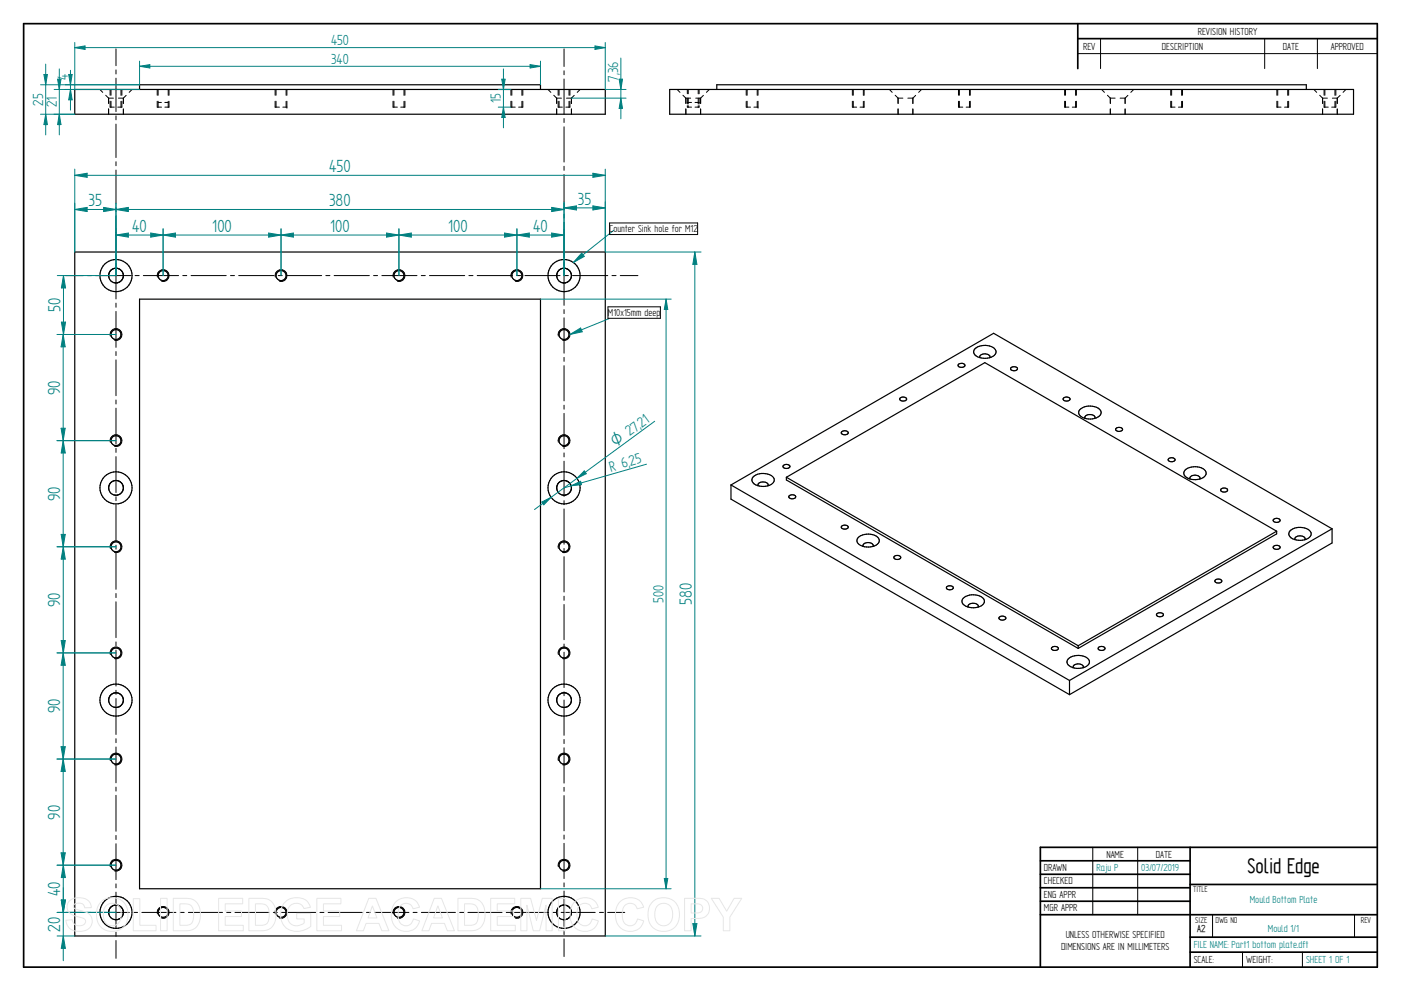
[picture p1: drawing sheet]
<svg xmlns="http://www.w3.org/2000/svg" width="594mm" height="420mm" viewBox="0 0 594 420" stroke-linecap="round" stroke-linejoin="round" font-family="sans-serif">
<g fill="none" stroke="#000" stroke-width=".72">
<path d="M10 10h574v400h-574zM457 10v19.1M457 16.4h127M504.6 359.2v50.8M584 359.2h-142.9v50.8M441.1 365h63.5M441.1 370.7h63.5M441.1 376.4h63.5M504.6 375h79.4M441.1 382.1h63.5M441.1 387.8h142.9M504.6 397.3h79.4"/>
<path d="M504.6 403.7h79.4"/>
</g>
<g fill="none" stroke="#000" stroke-width=".42">
<path d="M466.7 16.4v12.7M536.3 16.4v12.7M558.6 16.4v12.7M42.4 37.9l1.2 1.3M46.7 37.9v2.5M47.1 37.9v2.5M49.2 20.7v7.2M49.2 29.6v1.8M49.2 33.1v14.2M51.3 37.9v2.5M51.7 37.9v2.5M56 37.9l-1.2 1.3"/>
<path d="M66.7 37.9v2.5M67 37.9v2.5M71.3 37.9v2.5M71.7 37.9v2.5M116.7 37.9v2.5M117 37.9v2.5M121.3 37.9v2.5M121.7 37.9v2.5M166.7 37.9v2.5M167 37.9v2.5M171.3 37.9v2.5M171.7 37.9v2.5"/>
<path d="M216.7 37.9v2.5M217 37.9v2.5M221.3 37.9v2.5M221.7 37.9v2.5M232.4 37.9l1.2 1.3M236.7 37.9v2.5M237.1 37.9v2.5M239.2 20.7v7.5M239.2 30v1.7M239.2 33.5v15M241.3 37.9v2.5M241.7 37.9v2.5"/>
<path d="M246 37.9l-1.2 1.3M287.1 37.9l1.2 1.3M291.5 37.9v1.9M291.8 37.9v1.9M296.1 37.9v1.9M296.5 37.9v1.9M300.8 37.9l-1.3 1.3M316.4 37.9v2.5M316.8 37.9v2.5M321.1 37.9v2.5M321.4 37.9v2.5M361.4 37.9v2.5"/>
<path d="M361.8 37.9v2.5M366.1 37.9v2.5M366.4 37.9v2.5M377.1 37.9l1.2 1.3M390.8 37.9l-1.3 1.3M406.4 37.9v2.5M406.8 37.9v2.5M411.1 37.9v2.5M411.4 37.9v2.5M451.4 37.9v2.5M451.8 37.9v2.5M456.1 37.9v2.5"/>
<path d="M456.4 37.9v2.5M457 22.7h127M467.1 37.9l1.2 1.3M480.7 37.9l-1.2 1.3M496.4 37.9v2.5M496.8 37.9v2.5M501.1 37.9v2.5M501.4 37.9v2.5M541.4 37.9v2.5M541.8 37.9v2.5M546.1 37.9v2.5M546.4 37.9v2.5"/>
<path d="M557.1 37.9l1.2 1.3M561.5 37.9v2.5M561.8 37.9v2.5M566.1 37.9v2.5M566.5 37.9v2.5M570.7 37.9l-1.2 1.3M44.8 40.4l1.3 1.2M46.1 41.6h2M46.1 41.6v2.3M46.1 46.2v2.2M46.7 42.9l.1 2.5M46.9 45.4h1.6"/>
<path d="M47.1 42.9v2.5M49.2 49.1v1.7M49.2 52.6v14.2M49.9 45.4h1.5M50.2 41.6h2.1M51.3 43v2.4M51.7 42.9l-.1 2.5M52.3 41.6v2.3M52.3 46.2v2.2M53.5 40.4l-1.2 1.2M66.7 42.9l.1 2.5M66.9 45.4h1.6"/>
<path d="M67 43.4h1.4M67 42.9v2.5M69.9 43.4h1.4M69.9 45.4h1.5M71.3 43v2.4M71.7 42.9l-.1 2.5M116.7 45.4h.1M116.7 42.9v2.5M116.9 45.4h1.6M117 42.9v2.5M119.9 45.4h1.5M121.3 43v2.4"/>
<path d="M121.7 45.4h.1M121.7 42.9v2.5M166.7 42.9v2.5M166.9 45.4h1.6M167 42.9v2.5M169.9 45.4h1.5M171.3 43v2.4M171.7 42.9l-.1 2.5M216.7 42.9v2.5M216.9 45.4h1.6M217 42.9v2.5M219.9 45.4h1.5"/>
<path d="M221.3 43v2.4M221.7 42.9l-.1 2.5M234.8 40.4l1.2 1.2M236 41.6h2.1M236 41.6v2.3M236 46.2v2.2M236.7 45.4h.1M236.7 42.9v2.5M236.9 45.4h1.6M237.1 42.9v2.5M239.2 50.2v1.7M239.2 53.8v14.9"/>
<path d="M239.9 45.4h1.5M240.2 41.6h2.1M241.3 43v2.4M241.7 42.9l-.1 2.5M242.3 41.6v2.3M242.3 46.2v2.2M243.5 40.4l-1.2 1.2M289.6 40.4l1.2 1.2M290.8 41.6h2.1M290.8 41.6v2.3M290.8 46.2v2.2M291.5 44.8v.6"/>
<path d="M291.5 43.4h.1M291.5 41.6v2.5M291.7 45.4h1.5M291.7 43.4h1.5M291.8 41.6v2.5M291.8 44.8v.6M294.7 45.4h1.5M294.7 43.4h1.5M295 41.6h2.1M296.1 41.7v2.4M296.1 44.8v.6M296.3 43.4h.2"/>
<path d="M296.4 45.4h.1M296.5 41.6v2.5M296.5 44.8v.6M297.1 41.6v2.3M297.1 46.2v2.2M298.3 40.4l-1.2 1.2M316.4 42.9l.1 2.5M316.7 45.4h1.6M316.8 42.9v2.5M319.7 45.4h1.5M321.1 43v2.4M321.4 45.4h.1"/>
<path d="M321.4 42.9v2.5M361.4 42.9l.1 2.5M361.7 45.4h1.6M361.8 42.9v2.5M364.7 45.4h1.5M366.1 43v2.4M366.4 42.9l-.1 2.5M379.6 40.4l1.2 1.2M380.8 41.6h2.1M380.8 41.6v2.3M380.8 46.2v2.2M385 41.6h2.1"/>
<path d="M387.1 41.6v2.3M387.1 46.2v2.2M388.3 40.4l-1.2 1.2M406.4 42.9l.1 2.5M406.7 45.4h1.6M406.8 42.9v2.5M409.7 45.4h1.5M411.1 43v2.4M411.4 42.9l-.1 2.5M451.4 42.9l.1 2.5M451.7 45.4h1.6M451.8 42.9v2.5"/>
<path d="M454.7 45.4h1.5M456.1 43v2.4M456.4 42.9l-.1 2.5M469.6 40.4l1.2 1.2M470.8 41.6h2.1M470.8 41.6v2.3M470.8 46.2v2.2M475 41.6h2.1M477.1 41.6v2.3M477.1 46.2v2.2M478.3 40.4l-1.2 1.2M496.4 42.9l.1 2.5"/>
<path d="M496.7 45.4h1.6M496.8 42.9v2.5M499.7 45.4h1.5M501.1 43v2.4M501.4 42.9l-.1 2.5M541.4 42.9l.1 2.5M541.7 45.4h1.5M541.8 42.9v2.5M544.7 45.4h1.4M546.1 43v2.4M546.4 42.9l-.1 2.5M559.6 40.4l1.2 1.2"/>
<path d="M560.8 41.6h2.1M560.8 41.6v2.3M560.8 46.2v2.2M561.5 42.9v2.5M561.7 45.4h1.5M561.8 42.9v2.5M564.7 45.4h1.5M565 41.6h2M566.1 43v2.4M566.4 45.4h.1M566.5 42.9v2.5M567 41.6v2.3"/>
<path d="M567 46.2v2.2M568.3 40.4l-1.3 1.2M49.2 68.6v1.7M49.2 72.1v14.1M239.2 70.5v1.7M239.2 74v15M49.2 88.1v1.6M49.2 91.5v14.8M239.2 90.8v1.7M239.2 94.3v14.9M27.8 116.8h7.5M37.1 116.8h1.7"/>
<path d="M40.5 116.8h15M46.2 117.6a3.1 3.1 0 0 1 2.7-3.9 3.1 3.1 0 0 1 3.4 3.4 3.1 3.1 0 0 1-3.9 2.7M49.2 108v1.7M49.2 111.5v15.2M57.3 116.8h1.7M60.8 116.8h14.9M66.8 117.5a2.5 2.5 0 0 1 2.2-3.2 2.5 2.5 0 0 1 2.7 2.7 2.5 2.5 0 0 1-3.2 2.3M77.5 116.8h1.7M81 116.8h14.9M97.7 116.8h1.7M101.2 116.8h15M116.7 117.5a2.5 2.5 0 0 1 2.3-3.2 2.5 2.5 0 0 1 2.7 2.7 2.5 2.5 0 0 1-3.2 2.3"/>
<path d="M118 116.8h1.7M121.4 116.8h15M138.2 116.8h1.7M141.7 116.8h14.9M158.4 116.8h1.7M161.9 116.8h14.9M166.7 117.5a2.5 2.5 0 0 1 2.2-3.2 2.5 2.5 0 0 1 2.8 2.7 2.5 2.5 0 0 1-3.2 2.3M178.6 116.8h1.7M182.1 116.8h15M198.8 116.8h1.8M202.3 116.8h15M216.7 117.5a2.5 2.5 0 0 1 2.2-3.2 2.5 2.5 0 0 1 2.8 2.7 2.5 2.5 0 0 1-3.2 2.3"/>
<path d="M219.1 116.8h1.7M222.6 116.8h14.9M236.2 117.6a3.1 3.1 0 0 1 2.7-3.9 3.1 3.1 0 0 1 3.4 3.4 3.1 3.1 0 0 1-3.9 2.7M239.2 111v1.7M239.2 114.5v15M239.3 116.8h1.7M242.8 116.8h14.9M259.5 116.8h1.7M263 116.8h7.5M49.2 128.5v1.8M49.2 132v15.3M239.2 131.3v1.7"/>
<path d="M239.2 134.7v15M46.8 142.5a2.49 2.49 0 0 1 2.1-3.2 2.49 2.49 0 0 1 2.8 2.7 2.49 2.49 0 0 1-3.2 2.2M49.2 149.1v1.6M49.2 152.6v15.2M236.8 142.5a2.49 2.49 0 0 1 2.1-3.2 2.49 2.49 0 0 1 2.7 2.7 2.49 2.49 0 0 1-3.1 2.2M239.2 151.5v1.7M239.2 155v15M49.2 169.6v1.7M49.2 173.1v15.2M239.2 171.8v1.7M239.2 175.3v14.9M46.8 187.5a2.49 2.49 0 0 1 2.1-3.2 2.49 2.49 0 0 1 2.8 2.7 2.49 2.49 0 0 1-3.2 2.2"/>
<path d="M49.2 190.1v1.7M49.2 193.6v15.2M236.8 187.5a2.49 2.49 0 0 1 2.1-3.2 2.49 2.49 0 0 1 2.7 2.7 2.49 2.49 0 0 1-3.1 2.2M239.2 192v1.7M239.2 195.5v15M46.2 207.6a3.1 3.1 0 0 1 2.7-3.9 3.1 3.1 0 0 1 3.4 3.4 3.1 3.1 0 0 1-3.9 2.7M49.2 210.6v1.7M49.2 214.1v15.2M236.2 207.6a3.1 3.1 0 0 1 2.7-3.9 3.1 3.1 0 0 1 3.4 3.4 3.1 3.1 0 0 1-3.9 2.7M239.2 212.3v1.7M239.2 215.8v14.9M49.2 229.3a2.5 2.5 0 0 1 2.5 2.8 2.5 2.5 0 0 1-3.2 2.1"/>
<path d="M49.2 229.3a2.53 2.53 0 0 0-2.4 3.2M49.2 231.1v1.7M49.2 234.6v15.3M236.8 232.5a2.49 2.49 0 0 1 1.9-3.1 2.49 2.49 0 0 1 2.9 2.2 2.49 2.49 0 0 1-2.4 2.7M238.5 234.2l.7 .1M239.2 232.5v1.7M239.2 236v15M49.2 251.6v1.8M49.2 255.1v15.2M239.2 252.8v1.7M239.2 256.3v14.9M46.8 277.5a2.49 2.49 0 0 1 2.1-3.2 2.49 2.49 0 0 1 2.8 2.7 2.49 2.49 0 0 1-3.2 2.2"/>
<path d="M49.2 272.2v1.7M49.2 275.6v15.3M236.8 277.5a2.49 2.49 0 0 1 2.1-3.2 2.49 2.49 0 0 1 2.7 2.7 2.49 2.49 0 0 1-3.1 2.2M239.2 273v1.7M239.2 276.5v15M46.2 297.6a3.1 3.1 0 0 1 2.7-3.9 3.1 3.1 0 0 1 3.4 3.4 3.1 3.1 0 0 1-3.9 2.7M49.2 292.7v1.7M49.2 296.2v15.2M236.2 297.6a3.1 3.1 0 0 1 2.7-3.9 3.1 3.1 0 0 1 3.4 3.4 3.1 3.1 0 0 1-3.9 2.7M239.2 293.3v1.7M239.2 296.8v14.9M49.2 313.2v1.7"/>
<path d="M49.2 316.7v15.2M239.2 313.5v1.8M239.2 317v15M46.8 322.5a2.49 2.49 0 0 1 2.1-3.2 2.49 2.49 0 0 1 2.8 2.7 2.49 2.49 0 0 1-3.2 2.2M49.2 333.7v1.7M49.2 337.2v15.2M236.8 322.5a2.49 2.49 0 0 1 2.1-3.2 2.49 2.49 0 0 1 2.7 2.7 2.49 2.49 0 0 1-3.1 2.2M239.2 333.8v1.7M239.2 337.3v15M49.2 354.2v1.7M49.2 357.7v15.3M239.2 354v1.8"/>
<path d="M239.2 357.5v15M463.4 359.2v28.6M482.4 359.2v28.6M46.8 367.5a2.51 2.51 0 0 1 2.1-3.2 2.51 2.51 0 0 1 2.8 2.7 2.51 2.51 0 0 1-3.2 2.2M49.2 374.7v1.7M49.2 378.2v15.2M236.8 367.5a2.51 2.51 0 0 1 2.1-3.2 2.51 2.51 0 0 1 2.8 2.7 2.51 2.51 0 0 1-3.2 2.2M239.2 374.3v1.7M239.2 377.8v15M27.8 386.8h7.3M36.9 386.8h1.7M40.4 386.8h14.5"/>
<path d="M46.2 387.6a3.1 3.1 0 0 1 2.7-3.9 3.1 3.1 0 0 1 3.4 3.4 3.1 3.1 0 0 1-3.9 2.7M49.2 395.2v1.8M49.2 398.7v7.6M56.6 386.8h1.7M60.1 386.8h14.5M66.8 387.5a2.5 2.5 0 0 1 2.2-3.2 2.5 2.5 0 0 1 2.7 2.8 2.5 2.5 0 0 1-3.2 2.2M76.4 386.8h1.7M79.9 386.8h14.5M96.1 386.8h1.8M99.6 386.8h14.5M115.9 386.8h1.7M116.7 387.5a2.5 2.5 0 0 1 2.3-3.2 2.5 2.5 0 0 1 2.7 2.8 2.5 2.5 0 0 1-3.2 2.2"/>
<path d="M119.4 386.8h14.5M135.7 386.8h1.7M139.1 386.8h14.5M155.4 386.8h1.7M158.9 386.8h14.5M166.7 387.5a2.5 2.5 0 0 1 2.2-3.2 2.5 2.5 0 0 1 2.8 2.8 2.5 2.5 0 0 1-3.2 2.2M175.2 386.8h1.7M178.7 386.8h14.4M194.9 386.8h1.7M198.4 386.8h14.5M214.7 386.8h1.7M216.7 387.5a2.5 2.5 0 0 1 2.2-3.2 2.5 2.5 0 0 1 2.8 2.8 2.5 2.5 0 0 1-3.2 2.2"/>
<path d="M218.2 386.8h14.5M234.4 386.8h1.7M236.2 387.6a3.1 3.1 0 0 1 2.7-3.9 3.1 3.1 0 0 1 3.4 3.4 3.1 3.1 0 0 1-3.9 2.7M237.9 386.8h14.5M239.2 394.5v1.7M239.2 398.1v7.5M254.2 386.8h1.7M257.7 386.8h7.2M514.2 387.9v9.4M574.4 387.9v9.4M526.9 403.7v6.3M552.3 403.7v6.3"/>
</g>
<g fill="none" stroke="#000" stroke-width=".51">
<path d="M31.7 37.9h225v10.5h-225zM59.2 37.9v-2h170v2M284 37.9h289.9v10.5h-289.9zM303.9 37.9v-2h250v2M31.7 106.8h225v290h-225zM59.2 126.8h170v250h-170zM406.4 154.5a1.58 1.58 0 0 1 2.7 .7 1.72 1.72 0 0 1-2.8-.4zM413.4 147.9a6.6 6.6 0 0 1 8.6 .3 2.5 2.5 0 0 1-2.4 3.5 5.5 5.5 0 0 1-6.7-2.3zM415.5 151.6a1.91 1.91 0 0 1 3-1.4l.6 .1a.92 .92 0 0 1 .6 1.3M428.7 155.9a1.8 1.8 0 0 1 2.8 .4 1.62 1.62 0 0 1-1.5 .9 1.62 1.62 0 0 1-1.5-1zM381.7 168.8a1.82 1.82 0 0 1 2.8 .4 1.64 1.64 0 0 1-1.6 .9 1.64 1.64 0 0 1-1.4-1.1zM451 168.8a1.82 1.82 0 0 1 2.8 .4 1.64 1.64 0 0 1-1.6 .9 1.64 1.64 0 0 1-1.4-1.1z"/>
<path d="M457.9 173.7a6.6 6.6 0 0 1 8.7 .2 2.18 2.18 0 0 1-1.7 3.3 6.5 6.5 0 0 1-7.3-1.5 1.73 1.73 0 0 1 .3-2zM460.1 177.4a1.96 1.96 0 0 1 3-1.5l.5 .2a.98 .98 0 0 1 .7 1.3M332.2 197.4a1.82 1.82 0 0 1 2.8 .4 1.64 1.64 0 0 1-1.6 .8 1.64 1.64 0 0 1-1.4-1zM356.9 183.1a1.84 1.84 0 0 1 2.8 .4 1.66 1.66 0 0 1-1.5 .8 1.66 1.66 0 0 1-1.5-1zM473.2 181.7a1.85 1.85 0 0 1 2.8 .3 1.63 1.63 0 0 1-1.5 .9 1.63 1.63 0 0 1-1.4-1zM495.5 194.5a1.85 1.85 0 0 1 2.8 .4 1.66 1.66 0 0 1-1.5 .9 1.66 1.66 0 0 1-1.5-1zM502.5 199.3a6.6 6.6 0 0 1 8.6 .3 2.5 2.5 0 0 1-2.4 3.5 5.4 5.4 0 0 1-6.7-2.2zM310 205.6v6l143.5 82.9M310 205.6l111.3-64.3 143.5 82.9M310 205.6l143.5 82.9M319.4 202.2a6.3 6.3 0 0 1 8.8 .7 3.2 3.2 0 0 1-3.5 3.3 5.2 5.2 0 0 1-5.9-2.4zM321.5 206a2 2 0 0 1 3-1.6l.5 .2a.98 .98 0 0 1 .7 1.4"/>
<path d="M333.5 202.4l84.1-48.6 123.8 71.4M333.5 202.4l123.7 71.4M333.5 202.4v1.1l123.7 71.4M334.6 210.2a1.84 1.84 0 0 1 2.8 .4 1.63 1.63 0 0 1-1.5 .9 1.63 1.63 0 0 1-1.4-1zM504.6 203.1a1.96 1.96 0 0 1 3-1.5l.5 .2a1.01 1.01 0 0 1 .7 1.3M517.8 207.3a1.8 1.8 0 0 1 2.8 .5 1.66 1.66 0 0 1-1.6 .8 1.66 1.66 0 0 1-1.4-1zM356.9 223.1a1.84 1.84 0 0 1 2.8 .4 1.66 1.66 0 0 1-1.5 .8 1.66 1.66 0 0 1-1.5-.9zM363.9 227.9a6.6 6.6 0 0 1 8.6 .3 2.5 2.5 0 0 1-2.4 3.5 5.5 5.5 0 0 1-6.7-2.3zM366 231.7a1.96 1.96 0 0 1 3-1.5l.6 .1a1.02 1.02 0 0 1 .6 1.4M379.2 235.9a1.8 1.8 0 0 1 2.8 .4 1.62 1.62 0 0 1-1.5 .9 1.62 1.62 0 0 1-1.5-1zM540 220.2a1.8 1.8 0 0 1 2.8 .4 1.64 1.64 0 0 1-1.5 .9 1.64 1.64 0 0 1-1.4-1zM540 231.6a1.8 1.8 0 0 1 2.8 .5 1.64 1.64 0 0 1-1.5 .8 1.64 1.64 0 0 1-1.4-1z"/>
<path d="M541.4 225.2v1.2l-84.2 48.5M541.4 225.2l-84.2 48.6M547 225.1a6.3 6.3 0 0 1 8.9 .7 3.2 3.2 0 0 1-3.5 3.2 5.3 5.3 0 0 1-5.9-2.4zM549.1 228.8a2 2 0 0 1 3-1.5l1 .5 .4 .6-.2 .4M564.8 224.2v6l-111.3 64.3M564.8 224.2l-111.3 64.3M401.4 248.8a1.8 1.8 0 0 1 2.8 .4 1.61 1.61 0 0 1-1.5 .9 1.61 1.61 0 0 1-1.4-1.1zM408.4 253.7a6.7 6.7 0 0 1 8.7 .2 2.5 2.5 0 0 1-2.5 3.5 5.5 5.5 0 0 1-6.7-2.2zM410.6 257.4a1.39 1.39 0 0 1 1.8-1.6l1.7 .3a.98 .98 0 0 1 .7 1.3M515.3 246a1.85 1.85 0 0 1 2.8 .3 1.66 1.66 0 0 1-1.5 .9 1.66 1.66 0 0 1-1.5-1zM423.7 261.7a1.82 1.82 0 0 1 2.8 .4 1.64 1.64 0 0 1-1.5 .8 1.64 1.64 0 0 1-1.4-1zM446 274.5a1.85 1.85 0 0 1 2.8 .4 1.66 1.66 0 0 1-1.5 .9 1.66 1.66 0 0 1-1.5-1z"/>
<path d="M453 279.4a6.6 6.6 0 0 1 8.6 .2 2.5 2.5 0 0 1-2.4 3.5 5.4 5.4 0 0 1-6.7-2.2zM457.2 273.8v1.1M465.8 274.5a1.84 1.84 0 0 1 2.8 .4 1.62 1.62 0 0 1-1.5 .9 1.62 1.62 0 0 1-1.4-1zM490.6 260.2a1.82 1.82 0 0 1 2.7 .4 1.64 1.64 0 0 1-1.5 .9 1.64 1.64 0 0 1-1.4-1zM453.5 288.5v6M455.1 283.1a1.96 1.96 0 0 1 3-1.5l.5 .2a1.01 1.01 0 0 1 .7 1.3"/>
<circle cx="49.2" cy="116.8" r="3.1"/>
<circle cx="49.2" cy="116.8" r="6.8"/>
<circle cx="69.2" cy="116.8" r="2.14"/>
<circle cx="119.2" cy="116.8" r="2.13"/>
<circle cx="169.2" cy="116.9" r="2.13"/>
<circle cx="219.2" cy="116.9" r="2.13"/>
<circle cx="239.2" cy="116.8" r="3.1"/>
<circle cx="239.2" cy="116.8" r="6.8"/>
<circle cx="49.2" cy="141.8" r="2.12"/>
<circle cx="239.2" cy="141.8" r="2.12"/>
<circle cx="49.2" cy="186.8" r="2.13"/>
<circle cx="239.2" cy="186.8" r="2.13"/>
<circle cx="49.2" cy="206.8" r="3.1"/>
<circle cx="49.2" cy="206.8" r="6.8"/>
<circle cx="239.2" cy="206.8" r="3.1"/>
<circle cx="239.2" cy="206.8" r="6.8"/>
<circle cx="49.2" cy="231.8" r="2.13"/>
<circle cx="239.2" cy="231.8" r="2.13"/>
<circle cx="49.2" cy="276.8" r="2.13"/>
<circle cx="239.2" cy="276.8" r="2.13"/>
<circle cx="49.2" cy="296.8" r="3.1"/>
<circle cx="49.2" cy="296.8" r="6.8"/>
<circle cx="239.2" cy="296.8" r="3.1"/>
<circle cx="239.2" cy="296.8" r="6.8"/>
<circle cx="49.2" cy="321.8" r="2.13"/>
<circle cx="239.2" cy="321.8" r="2.13"/>
<circle cx="49.2" cy="366.8" r="2.13"/>
<circle cx="239.2" cy="366.8" r="2.13"/>
<circle cx="49.2" cy="386.8" r="6.8"/>
<circle cx="49.2" cy="386.8" r="3.1"/>
<circle cx="69.2" cy="386.8" r="2.12"/>
<circle cx="119.2" cy="386.8" r="2.12"/>
<circle cx="169.2" cy="386.8" r="2.12"/>
<circle cx="219.2" cy="386.8" r="2.12"/>
<circle cx="239.2" cy="386.8" r="6.8"/>
<circle cx="239.2" cy="386.8" r="3.1"/>
</g>
<path d="M49.2 86.2v30.6M49.2 88.8l5.2-.9v1.8zM239.2 86.2v30.6" fill="none" stroke="#008080" stroke-width=".42"/>
<path d="M49.2 88.8l5.2-.9v1.8z" fill="#008080"/>
<path d="M233.9 87.9l5.3 .9-5.3 .9z" fill="none" stroke="#008080" stroke-width=".42"/>
<path d="M233.9 87.9l5.3 .9-5.3 .9z" fill="#008080"/>
<path d="M31.7 71.7v35.1M31.7 74.3l5.3-.9v1.8zM256.7 71.7v35.1M49.2 88.8h190" fill="none" stroke="#008080" stroke-width=".42"/>
<path d="M31.7 74.3l5.3-.9v1.8z" fill="#008080"/>
<path d="M251.4 73.4l5.3 .9-5.3 .9z" fill="none" stroke="#008080" stroke-width=".42"/>
<path d="M251.4 73.4l5.3 .9-5.3 .9z" fill="#008080"/>
<path d="M31.7 74.3h225M31.7 86.2v20.6M31.7 88.8l5.3-.9v1.8zM49.2 86.2v30.6" fill="none" stroke="#008080" stroke-width=".42"/>
<path d="M31.7 88.8l5.3-.9v1.8z" fill="#008080"/>
<path d="M43.9 87.9l5.3 .9-5.3 .9z" fill="none" stroke="#008080" stroke-width=".42"/>
<path d="M43.9 87.9l5.3 .9-5.3 .9z" fill="#008080"/>
<path d="M31.7 88.8h17.5M239.2 85.5v31.3M251.4 87.3l5.3 .8-5.3 .9zM256.7 85.5v21.3" fill="none" stroke="#008080" stroke-width=".42"/>
<path d="M251.4 87.3l5.3 .8-5.3 .9z" fill="#008080"/>
<path d="M239.2 88.1l5.2-.8v1.7z" fill="none" stroke="#008080" stroke-width=".42"/>
<path d="M239.2 88.1l5.2-.8v1.7z" fill="#008080"/>
<path d="M219.2 97v19.8M219.2 99.7l5.2-.9v1.7zM239.2 88.1h17.5M239.2 97v19.8" fill="none" stroke="#008080" stroke-width=".42"/>
<path d="M219.2 99.7l5.2-.9v1.7z" fill="#008080"/>
<path d="M233.9 98.8l5.3 .9-5.3 .8z" fill="none" stroke="#008080" stroke-width=".42"/>
<path d="M233.9 98.8l5.3 .9-5.3 .8z" fill="#008080"/>
<path d="M169.2 97v19.8M169.2 99.7l5.2-.9v1.7zM219.2 99.7h20M219.2 97v19.8" fill="none" stroke="#008080" stroke-width=".42"/>
<path d="M169.2 99.7l5.2-.9v1.7z" fill="#008080"/>
<path d="M213.9 98.8l5.3 .9-5.3 .8z" fill="none" stroke="#008080" stroke-width=".42"/>
<path d="M213.9 98.8l5.3 .9-5.3 .8z" fill="#008080"/>
<path d="M119.2 97v19.8M119.2 99.7l5.2-.9v1.7zM169.2 99.7h50M169.2 97v19.8" fill="none" stroke="#008080" stroke-width=".42"/>
<path d="M119.2 99.7l5.2-.9v1.7z" fill="#008080"/>
<path d="M163.9 98.8l5.3 .9-5.3 .8z" fill="none" stroke="#008080" stroke-width=".42"/>
<path d="M163.9 98.8l5.3 .9-5.3 .8z" fill="#008080"/>
<path d="M69.2 97v19.8M69.2 99.7l5.2-.9v1.7zM119.2 99.7h50M119.2 97v19.8" fill="none" stroke="#008080" stroke-width=".42"/>
<path d="M69.2 99.7l5.2-.9v1.7z" fill="#008080"/>
<path d="M113.9 98.8l5.3 .9-5.3 .8z" fill="none" stroke="#008080" stroke-width=".42"/>
<path d="M113.9 98.8l5.3 .9-5.3 .8z" fill="#008080"/>
<path d="M49.2 97v19.8M49.2 99.7l5.2-.9v1.7zM69.2 99.7h50M69.2 97v19.8" fill="none" stroke="#008080" stroke-width=".42"/>
<path d="M49.2 99.7l5.2-.9v1.7z" fill="#008080"/>
<path d="M63.9 98.8l5.3 .9-5.3 .8z" fill="none" stroke="#008080" stroke-width=".42"/>
<path d="M63.9 98.8l5.3 .9-5.3 .8z" fill="#008080"/>
<path d="M49.2 99.7h20M24.3 116.8h24.9M26.9 116.8l.9 5.3h-1.8zM24.3 141.8h24.9" fill="none" stroke="#008080" stroke-width=".42"/>
<path d="M26.9 116.8l.9 5.3h-1.8z" fill="#008080"/>
<path d="M26 136.6h1.8l-.9 5.2z" fill="none" stroke="#008080" stroke-width=".42"/>
<path d="M26 136.6h1.8l-.9 5.2z" fill="#008080"/>
<path d="M26.9 116.8v25M24.2 141.8h25M26.8 141.8l.8 5.3h-1.7zM24.2 186.8h25" fill="none" stroke="#008080" stroke-width=".42"/>
<path d="M26.8 141.8l.8 5.3h-1.7z" fill="#008080"/>
<path d="M25.9 181.6h1.7l-.8 5.2z" fill="none" stroke="#008080" stroke-width=".42"/>
<path d="M25.9 181.6h1.7l-.8 5.2z" fill="#008080"/>
<path d="M26.8 141.8v45M24.2 186.8h25M26.8 186.8l.9 5.3h-1.8zM24.2 231.8h25" fill="none" stroke="#008080" stroke-width=".42"/>
<path d="M26.8 186.8l.9 5.3h-1.8z" fill="#008080"/>
<path d="M25.9 226.6h1.8l-.9 5.2z" fill="none" stroke="#008080" stroke-width=".42"/>
<path d="M25.9 226.6h1.8l-.9 5.2z" fill="#008080"/>
<path d="M26.8 186.8v45M24.2 231.8h25M26.8 231.8l.9 5.3h-1.8zM24.2 276.8h25" fill="none" stroke="#008080" stroke-width=".42"/>
<path d="M26.8 231.8l.9 5.3h-1.8z" fill="#008080"/>
<path d="M25.9 271.6h1.8l-.9 5.2z" fill="none" stroke="#008080" stroke-width=".42"/>
<path d="M25.9 271.6h1.8l-.9 5.2z" fill="#008080"/>
<path d="M26.8 231.8v45M24.2 276.8h25M26.8 276.8l.9 5.3h-1.8zM24.2 321.8h25" fill="none" stroke="#008080" stroke-width=".42"/>
<path d="M26.8 276.8l.9 5.3h-1.8z" fill="#008080"/>
<path d="M25.9 316.6h1.8l-.9 5.2z" fill="none" stroke="#008080" stroke-width=".42"/>
<path d="M25.9 316.6h1.8l-.9 5.2z" fill="#008080"/>
<path d="M26.8 276.8v45M24.2 321.8h25M24.2 366.8h25M25.9 361.6h1.8l-.9 5.2z" fill="none" stroke="#008080" stroke-width=".42"/>
<path d="M25.9 361.6h1.8l-.9 5.2z" fill="#008080"/>
<path d="M26.8 321.8l.9 5.3h-1.8z" fill="none" stroke="#008080" stroke-width=".42"/>
<path d="M26.8 321.8l.9 5.3h-1.8z" fill="#008080"/>
<path d="M26.8 321.8v45M24.2 366.8h25M26.8 366.8l.9 5.3h-1.7zM24.2 386.8h25" fill="none" stroke="#008080" stroke-width=".42"/>
<path d="M26.8 366.8l.9 5.3h-1.7z" fill="#008080"/>
<path d="M26 381.6h1.7l-.9 5.2z" fill="none" stroke="#008080" stroke-width=".42"/>
<path d="M26 381.6h1.7l-.9 5.2z" fill="#008080"/>
<path d="M26.8 366.8v20M24.2 396.8h7.5M24.2 386.8h25M26.8 396.8l.9 5.3h-1.7z" fill="none" stroke="#008080" stroke-width=".42"/>
<path d="M26.8 396.8l.9 5.3h-1.7z" fill="#008080"/>
<path d="M26 381.6h1.7l-.9 5.2z" fill="none" stroke="#008080" stroke-width=".42"/>
<path d="M26 381.6h1.7l-.9 5.2z" fill="#008080"/>
<path d="M260.2 97.7l-17.1 13.6M26.8 376.3v31" fill="none" stroke="#008080" stroke-width=".42"/>
<path d="M246.7 107.3l1.1 1.4-4.7 2.6z" fill="#008080"/>
<path d="M246.7 107.3l1.1 1.4-4.7 2.6zM277.6 178.6l-51 37.4M229.7 212.9l4-2-3.1 3.1z" fill="none" stroke="#008080" stroke-width=".42"/>
<path d="M258.5 94.5h37.3v4.9h-37.3z" fill="none" stroke="#000" stroke-width=".42"/>
<path d="M229.7 212.9l4-2-3.1 3.1z" fill="#008080"/>
<path d="M247.8 199.6l.8 1.2-4 2z" fill="none" stroke="#008080" stroke-width=".42"/>
<path d="M247.8 199.6l.8 1.2-4 2z" fill="#008080"/>
<path d="M274.1 196.8l-34.9 10M242.2 206l4-2 .4 1.5z" fill="none" stroke="#008080" stroke-width=".42"/>
<path d="M242.2 206l4-2 .4 1.5z" fill="#008080"/>
<path d="M258.2 135.1l-16.5 6.7" fill="none" stroke="#008080" stroke-width=".42"/>
<path d="M241.7 141.8l4.5-2.7 .7 1.6z" fill="#008080"/>
<path d="M256.7 106.8h40.6M294.6 106.8l.9 5.3h-1.7zM241.7 141.8l4.5-2.7 .7 1.6zM256.7 396.8h40.6" fill="none" stroke="#008080" stroke-width=".42"/>
<path d="M257.8 130.1h22.2v4.9h-22.2z" fill="none" stroke="#000" stroke-width=".42"/>
<path d="M294.6 106.8l.9 5.3h-1.7z" fill="#008080"/>
<path d="M293.8 391.6h1.7l-.9 5.2z" fill="none" stroke="#008080" stroke-width=".42"/>
<path d="M293.8 391.6h1.7l-.9 5.2z" fill="#008080"/>
<path d="M256.7 37.9h8.8M242.3 41.6h23.2M263.3 41.6l.7 4.4h-1.5zM294.6 106.8v290" fill="none" stroke="#008080" stroke-width=".42"/>
<path d="M263.3 41.6l.7 4.4h-1.5z" fill="#008080"/>
<path d="M262.5 33.6h1.5l-.7 4.3z" fill="none" stroke="#008080" stroke-width=".42"/>
<path d="M262.5 33.6h1.5l-.7 4.3z" fill="#008080"/>
<path d="M59.2 25.9v10M59.2 28.1l4.3-.7v1.4zM229.2 25.9v10M263.3 24.6v25.8" fill="none" stroke="#008080" stroke-width=".42"/>
<path d="M59.2 28.1l4.3-.7v1.4z" fill="#008080"/>
<path d="M224.8 27.4l4.4 .7-4.4 .7z" fill="none" stroke="#008080" stroke-width=".42"/>
<path d="M224.8 27.4l4.4 .7-4.4 .7z" fill="#008080"/>
<path d="M31.7 18v19.9M252.3 19.5l4.4 .7-4.4 .8zM256.7 18v19.9M59.2 28.1h170" fill="none" stroke="#008080" stroke-width=".42"/>
<path d="M252.3 19.5l4.4 .7-4.4 .8z" fill="#008080"/>
<path d="M31.7 20.2l4.4-.7v1.5z" fill="none" stroke="#008080" stroke-width=".42"/>
<path d="M31.7 20.2l4.4-.7v1.5z" fill="#008080"/>
<path d="M22.9 37.9h8.8M31.7 20.2h225M22.9 48.4h8.8M25.1 48.4l.8 4.4h-1.5z" fill="none" stroke="#008080" stroke-width=".42"/>
<path d="M25.1 48.4l.8 4.4h-1.5z" fill="#008080"/>
<path d="M24.4 33.6h1.5l-.8 4.3z" fill="none" stroke="#008080" stroke-width=".42"/>
<path d="M24.4 33.6h1.5l-.8 4.3z" fill="#008080"/>
<path d="M25.1 29.2v28M27.7 37.9h31.5M27.7 35.9h31.5M29.9 37.9l.7 4.4h-1.5z" fill="none" stroke="#008080" stroke-width=".42"/>
<path d="M29.9 37.9l.7 4.4h-1.5z" fill="#008080"/>
<path d="M29.1 31.6h1.5l-.7 4.3z" fill="none" stroke="#008080" stroke-width=".42"/>
<path d="M29.1 31.6h1.5l-.7 4.3z" fill="#008080"/>
<path d="M17.2 35.9h42M29.9 29.8v16.9M17.2 48.4h14.5M19.4 48.4l.7 4.4h-1.5z" fill="none" stroke="#008080" stroke-width=".42"/>
<path d="M19.4 48.4l.7 4.4h-1.5z" fill="#008080"/>
<path d="M18.6 31.6h1.5l-.7 4.3z" fill="none" stroke="#008080" stroke-width=".42"/>
<path d="M18.6 31.6h1.5l-.7 4.3z" fill="#008080"/>
<path d="M19.4 27.2v30M211.3 37.9h5.4M212.8 33.6h1.4l-.7 4.3zM211.3 45.4h5.4" fill="none" stroke="#008080" stroke-width=".42"/>
<path d="M212.8 33.6h1.4l-.7 4.3z" fill="#008080"/>
<path d="M213.5 45.4l.7 4.4h-1.4z" fill="none" stroke="#008080" stroke-width=".42"/>
<path d="M213.5 45.4l.7 4.4h-1.4z" fill="#008080"/>
<path d="M213.5 29.2v25M229.2 126.8h55.4M229.2 376.8h55.4M281.7 372.4h1.5l-.8 4.4z" fill="none" stroke="#008080" stroke-width=".42"/>
<path d="M281.7 372.4h1.5l-.8 4.4z" fill="#008080"/>
<path d="M282.4 126.8l.8 4.4h-1.5z" fill="none" stroke="#008080" stroke-width=".42"/>
<path d="M282.4 126.8l.8 4.4h-1.5z" fill="#008080"/>
<path d="M282.4 126.8v250" fill="none" stroke="#008080" stroke-width=".42"/>
<g fill="none" stroke="#e6e6e6" stroke-width=".42">
<path d="M29.6 381.8a6.5 6.5 0 0 1 8.5 .8l.6 2.2-2.8 .1a2.7 2.7 0 0 0-2.1-2 2.7 2.7 0 0 0-2.7 1.1 1.87 1.87 0 0 0 2.2 1.8l1.4 .4a4.4 4.4 0 0 1 4 6.2 6.4 6.4 0 0 1-9.1 1.3l-1.2-1.8-.5-1.7 2.7-.3a2.94 2.94 0 0 0 2.6 2.6 2.94 2.94 0 0 0 3.1-1.9 2.67 2.67 0 0 0-2.9-1.8 4.9 4.9 0 0 1-5-4.3l.4-1.6zM42.8 382.4a6.9 6.9 0 0 1 8.3-.8 6.9 6.9 0 0 1 3 7.7 6.7 6.7 0 0 1-8 5.5 6.7 6.7 0 0 1-5.1-8.3 6.1 6.1 0 0 1 1.8-4.1zM44.8 384.2a3.9 3.9 0 0 1 4.6-.8 3.9 3.9 0 0 1 2 4.3 3.8 3.8 0 0 1-1.9 4.3 3.8 3.8 0 0 1-4.6-.7 6.6 6.6 0 0 1-.1-7.1zM56.5 381h2.8v11.3h6.9v2.3h-9.7zM68.1 380.9h2.8v13.7h-2.8zM73.5 380.9h5a5.9 5.9 0 0 1 6.5 7 5.9 5.9 0 0 1-6.3 6.7h-5.2zM76.3 383.2h1.8a3.4 3.4 0 0 1 4 3.9v1.2a3.2 3.2 0 0 1-3.8 4h-2zM92.7 380.9h10.2v2.3h-7.4v3h6.9v2.4h-6.9v3.7h7.7v2.3h-10.5zM105.5 380.9h5.1a5.9 5.9 0 0 1 6.4 7 5.9 5.9 0 0 1-6.3 6.7h-5.2zM108.3 383.2h1.9a3.4 3.4 0 0 1 4 3.9v1.2a3.2 3.2 0 0 1-3.8 4h-2.1zM120.9 382.4a7.3 7.3 0 0 1 9.7 .1l1 2.2-2.7 .5a3.7 3.7 0 0 0-4.6-2 3.7 3.7 0 0 0-2.5 4.4 4.2 4.2 0 0 0 2.2 4.5 4.2 4.2 0 0 0 5-.8v-1.7h-3.2v-2.3h6v5.4a8.1 8.1 0 0 1-11.8-.8 8.3 8.3 0 0 1 .9-9.5zM134.4 380.9h10.2v2.3h-7.4v3h6.9v2.4h-6.9v3.7h7.6v2.3h-10.4z"/>
<path d="M156.4 380.9h3l5.5 13.7h-3l-1.2-3.1h-5.5l-1.1 3.1h-3zM157.9 384.1l1.9 5.1h-3.7zM167.7 382.5a6 6 0 0 1 10.2 2.1l-2.8 .7a3.2 3.2 0 0 0-3.9-2.2 3.2 3.2 0 0 0-2.4 3.8 4.6 4.6 0 0 0 2.5 5.5 3.2 3.2 0 0 0 4-2.8l2.6 .8a6.1 6.1 0 0 1-7.2 4.3 6.1 6.1 0 0 1-4.8-6.8 7.7 7.7 0 0 1 1.8-5.4zM184.1 380.9h3.1l5.5 13.7h-3l-1.2-3.1h-5.5l-1.1 3.1h-3zM185.7 384.1l1.9 5.1h-3.8zM194.2 380.9h5a5.9 5.9 0 0 1 6.5 7 5.9 5.9 0 0 1-6.3 6.7h-5.2zM197 383.2h1.8a3.4 3.4 0 0 1 4 3.9v1.2a3.2 3.2 0 0 1-3.8 4h-2zM208.1 380.9h10.2v2.3h-7.4v3h6.9v2.4h-6.9v3.7h7.6v2.3h-10.4zM220.8 380.9h4.2l2.5 9.3 2.4-9.3h4.2v13.7h-2.5l-.1-10.8-2.7 10.8h-2.7l-2.7-10.8v10.8h-2.6zM236.8 380.9h2.8v13.7h-2.8zM243.5 382.5a6 6 0 0 1 10.2 2.1l-2.8 .7a3.2 3.2 0 0 0-3.8-2.2 3.2 3.2 0 0 0-2.4 3.8 4.6 4.6 0 0 0 2.4 5.5 3.2 3.2 0 0 0 4-2.8l2.6 .8a6.1 6.1 0 0 1-7.2 4.3 6.1 6.1 0 0 1-4.7-6.8 7.7 7.7 0 0 1 1.7-5.4zM262.7 382.5a6 6 0 0 1 10.2 2.1l-2.7 .7a3.2 3.2 0 0 0-3.9-2.2 3.2 3.2 0 0 0-2.4 3.8 4.6 4.6 0 0 0 2.4 5.5 3.2 3.2 0 0 0 4-2.8l2.7 .8a6.1 6.1 0 0 1-7.2 4.3 6.1 6.1 0 0 1-4.8-6.8 7.7 7.7 0 0 1 1.7-5.4z"/>
<path d="M276.7 382.4a6.9 6.9 0 0 1 8.3-.8 6.9 6.9 0 0 1 3 7.7 6.7 6.7 0 0 1-8.1 5.5 6.7 6.7 0 0 1-5.1-8.3 6.1 6.1 0 0 1 1.9-4.1zM278.7 384.2a3.9 3.9 0 0 1 4.6-.8 3.9 3.9 0 0 1 1.9 4.3 3.8 3.8 0 0 1-1.8 4.3 3.8 3.8 0 0 1-4.7-.7 6.6 6.6 0 0 1 0-7.1zM290.3 380.9h5.2a4.4 4.4 0 0 1 5.4 4.3 4.4 4.4 0 0 1-5.4 4.2h-2.4v5.2h-2.8zM293.1 383.2h1.8a2.1 2.1 0 0 1 2.6 .6 2.1 2.1 0 0 1 0 2.6 3.4 3.4 0 0 1-2.9 .7h-1.5zM301.6 380.9h3.3l3.2 5.4 3.2-5.4h3.2l-5 7.9v5.8h-2.8v-5.8z"/>
</g>
<text font-size="10.1" x="529" y="370.2">Solid Edge</text>
<g font-size="8.4" fill="#008080">
<text x="139.6" y="73">450</text>
<text x="37.6" y="87.5">35</text>
<text x="139.6" y="87.5">380</text>
<text x="245.1" y="86.8">35</text>
<text x="56.1" y="98.3">40</text>
<text x="90" y="98.3">100</text>
<text x="140" y="98.3">100</text>
<text x="190" y="98.3">100</text>
<text x="226.1" y="98.3">40</text>
<text x="25.6" y="132.4" transform="rotate(-90 25.6 132.4)">50</text>
<text x="25.5" y="167.5" transform="rotate(-90 25.5 167.5)">90</text>
<text x="25.5" y="212.5" transform="rotate(-90 25.5 212.5)">90</text>
<text x="25.5" y="257.5" transform="rotate(-90 25.5 257.5)">90</text>
<text x="293.3" y="256.5" transform="rotate(-90 293.3 256.5)">580</text>
<text x="25.5" y="302.5" transform="rotate(-90 25.5 302.5)">90</text>
<text x="25.5" y="347.5" transform="rotate(-90 25.5 347.5)">90</text>
<text x="25.5" y="379.9" transform="rotate(-90 25.5 379.9)">40</text>
<text x="25.5" y="395" transform="rotate(-90 25.5 395)">20</text>
</g>
<g font-size="7" fill="#008080">
<text x="140.4" y="19.1">450</text>
<text x="140.5" y="27">340</text>
<text x="28.8" y="34" transform="rotate(-90 28.8 34)">4</text>
<text x="262.2" y="34.7" transform="rotate(-90 262.2 34.7)">7,36</text>
<text x="18.3" y="44.8" transform="rotate(-90 18.3 44.8)">25</text>
<text x="24" y="45.4" transform="rotate(-90 24 45.4)">21</text>
<text x="212.4" y="43.8" transform="rotate(-90 212.4 43.8)">15</text>
<text x="272.1" y="181.3" transform="rotate(-36 272.1 181.3)">21</text>
<text x="267.4" y="197.6" transform="rotate(-16 267.4 197.6)">25</text>
<text x="259.1" y="200" transform="rotate(-16 259.1 200)">R 6,</text>
<text x="281.3" y="255.7" transform="rotate(-90 281.3 255.7)">500</text>
</g>
<text font-size="6.7" fill="#008080" x="261" y="189.4" transform="rotate(-36 261 189.4)">O 27,</text>
<g font-size="4.9">
<text x="507.9" y="14.7">REVISION HISTORY</text>
<text x="459.3" y="21">REV</text>
<text x="492.7" y="21">DESCRIPTION</text>
<text x="544" y="21">DATE</text>
<text x="564.3" y="21">APPROVED</text>
<text x="469.1" y="363.6">NAME</text>
<text x="490.1" y="363.6">DATE</text>
<text x="442.7" y="369.3">DRAWN</text>
<text x="442.7" y="375">CHECKED</text>
<text x="442.7" y="380.7">ENG APPR</text>
<text x="442.7" y="386.4">MGR APPR</text>
<text x="451.9" y="397.9">UNLESS OTHERWISE SPECIFIED</text>
<text x="449.9" y="402.9">DIMENSIONS ARE IN MILLIMETERS</text>
<text x="506.2" y="408.3">SCALE:</text>
<text x="528.4" y="408.3">WEIGHT:</text>
</g>
<g font-size="4.9" fill="#008080">
<text x="464.9" y="369.3">Raju P</text>
<text x="483.9" y="369.3">03/07/2019</text>
<text x="530" y="382.9">Mould Bottom Plate</text>
<text x="537.6" y="395.4">Mould 1/1</text>
<text x="506.2" y="402">FILE NAME: Part1 bottom plate.dft</text>
<text x="553.8" y="408.4">SHEET 1 OF 1</text>
</g>
<g font-size="4.8">
<text x="258.5" y="98.4">Counter Sink hole for M12</text>
<text x="257.8" y="133.9">M10x15mm deep</text>
<text x="507.7" y="395.3">A2</text>
</g>
<g font-size="4.1">
<text x="505.9" y="378.3">TITLE</text>
<text x="506.9" y="391.1">SIZE</text>
<text x="515.4" y="391.1">DWG NO</text>
<text x="577" y="391.1">REV</text>
</g>
</svg>
